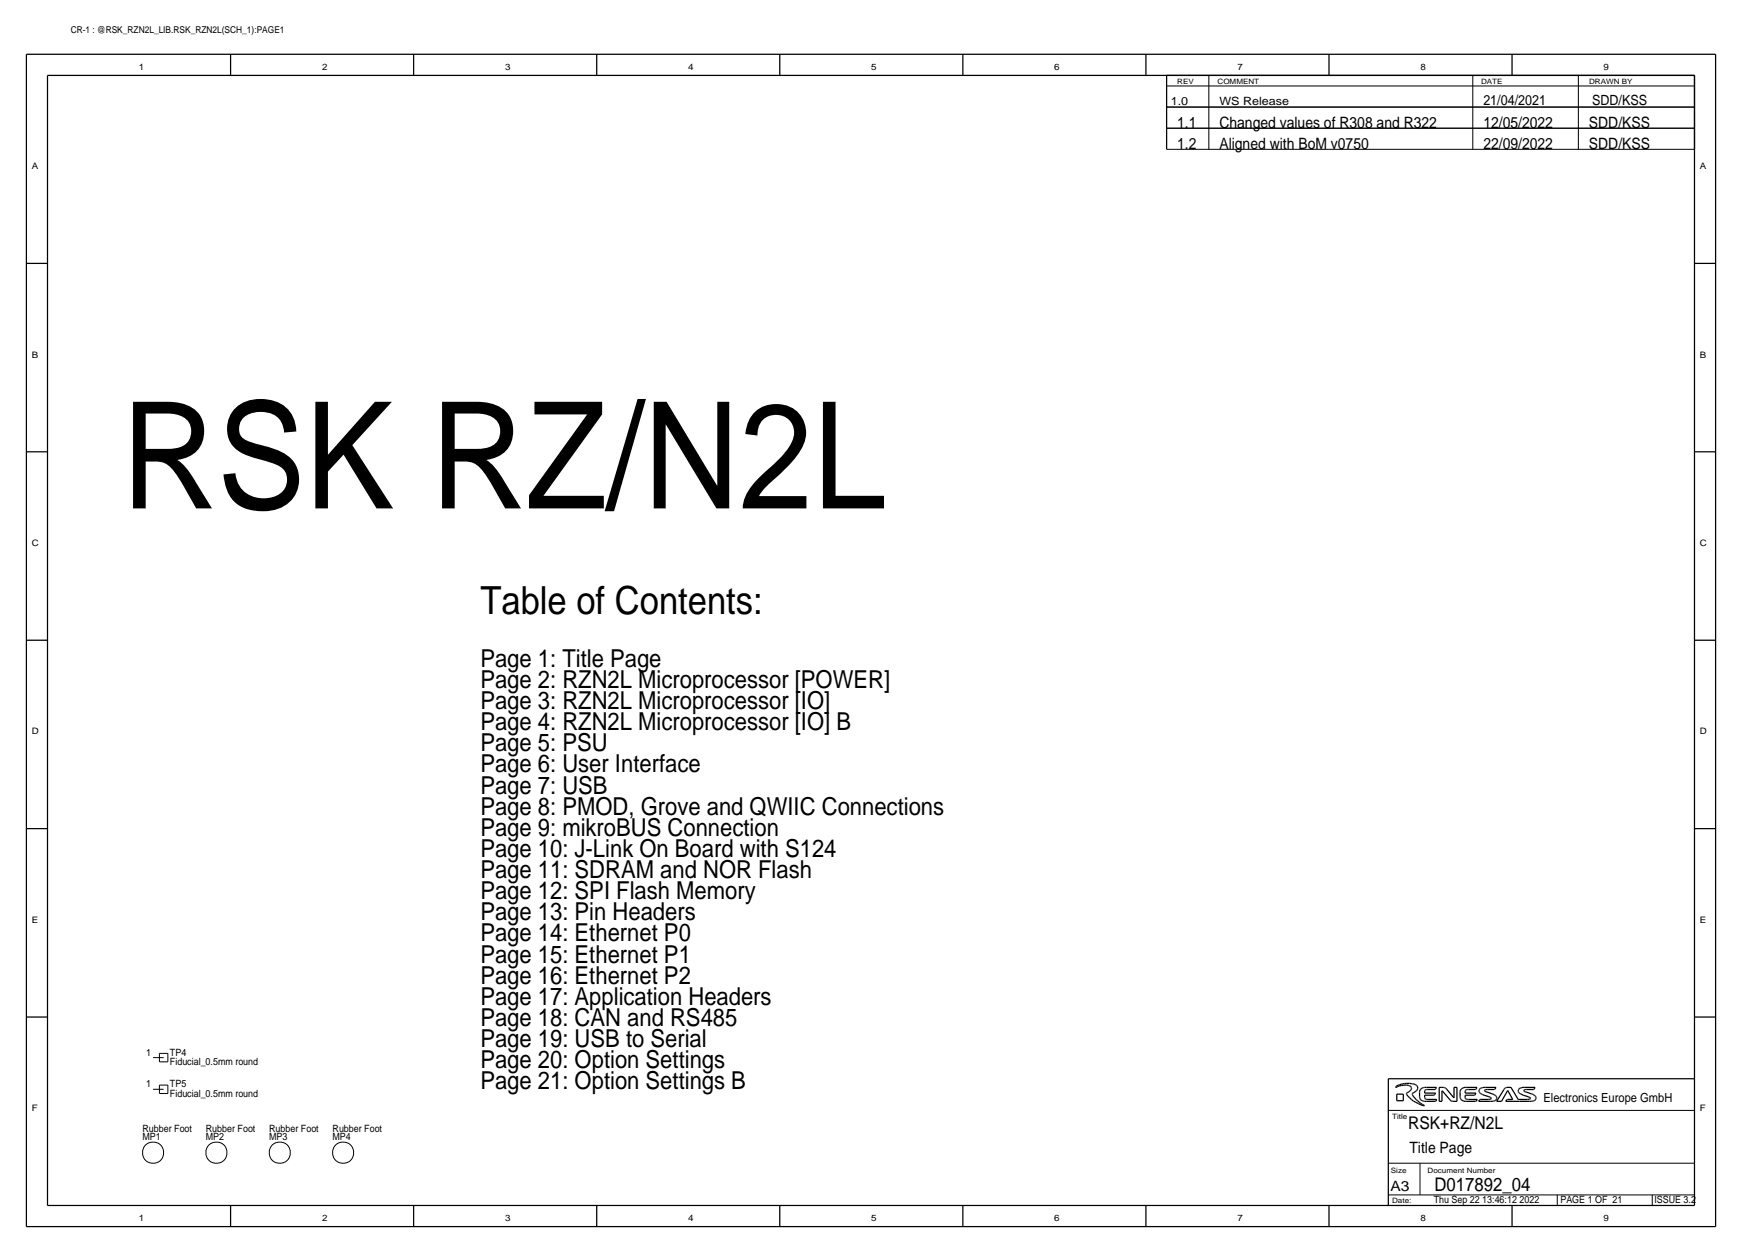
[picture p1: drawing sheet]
<svg xmlns="http://www.w3.org/2000/svg" width="419mm" height="301mm" viewBox="0 0 419 301" stroke-linecap="round" stroke-linejoin="round" font-family="sans-serif">
<g fill="none" stroke="#000" stroke-width=".3">
<path d="M6.3 13.1v281.9zM6.3 13.1h406.4zM11.4 18.1h396.3zM11.4 18.1v271.8zM55.5 13.1v5zM99.5 13.1v5zM143.6 13.1v5zM187.6 13.1v5zM231.6 13.1v5zM275.7 13.1v5zM280.7 18.1v7.7zM280.7 18.1h127z"/>
<path d="M319.7 13.1v5zM363.8 13.1v5zM407.7 18.1v271.8zM407.7 18.1v7.7zM412.7 13.1v281.9zM280.7 30.8v5.1zM280.7 25.8v5zM407.7 30.8v5.1zM407.7 25.8v5zM6.3 63.3h5.1zM407.7 63.3h5zM6.3 108.7h5.1z"/>
<path d="M407.7 108.7h5zM6.3 154h5.1zM407.7 154h5zM6.3 199.3h5.1zM407.7 199.3h5zM6.3 244.6h5.1zM334 259.4v30.5zM334 259.4h73.7zM407.7 244.6h5zM335.8 261.5h.1M335.8 261.4h.1M335.8 261.4v.1z"/>
<path d="M335.8 261.6h.1M335.9 261.2h.1M335.8 261.3h.1M335.9 261.5h.1M335.9 261.5l.3-.2zM336 261.2l.3-.2zM336 263.1h1.6zM336 264.7h1.6zM336 263.1v1.6zM336.2 261.3l.5-.1zM336.3 261l.5-.1zM336.7 261.2l.4-.1z"/>
<path d="M336.8 260.9l.3-.1zM337.1 260.8l.4-.1zM337.1 261.1l.5-.1zM337.5 260.7l.4-.1zM337.6 261h.4zM337.6 263.1v1.6zM337.9 260.6h.4zM338 261h.4zM338.3 260.6h.4zM338.4 262.9h.1M338.4 263h.1M338.4 263v.1z"/>
<path d="M338.4 263.1l.1 .2zM338.4 261h.4zM338.5 262.8h.1M338.5 263.3l.2 .4zM338.6 262.8l.3-.2zM338.7 260.6h.4zM338.7 263.7l.4 .3zM338.8 261l.2 .1zM338.9 262.6l.2-.2zM339 261.1l.1 .1zM339.1 260.6h.4zM339.1 261.2h.2z"/>
<path d="M339.1 262.4l.2-.1zM339.1 264l.4 .4zM339.3 261.2l.1 .1zM339.3 262.3l.1-.1zM339.4 261.3l.1 .2zM339.5 260.6l.3 .1zM339.5 261.6h.1M339.6 261.7h.1M339.5 262l-.1 .2zM339.5 264.4l.6 .4zM339.6 261.7v.1zM339.6 261.8l-.1 .2z"/>
<path d="M339.8 263.1h.1M339.8 260.7h.4zM339.8 263.2l.1 .3zM339.8 263h.1M339.8 262.9h.1M339.8 262.9l.2-.1zM339.9 263.5l.3 .3zM340 262.8l.2-.1zM340.1 264.8l.6 .3zM340.2 260.7l.2 .1zM340.2 263.8l.2 .3zM340.2 262.7l.3-.1z"/>
<path d="M340.4 260.8l.2 .1zM340.4 264.1l.3 .4zM340.6 260.9l.2 .2zM340.6 262.4l-.1 .2zM340.6 262.4l.2-.1zM340.7 265.1l.6 .3zM340.7 264.5l.4 .2zM340.8 261.1l.2 .1zM341 261.2l.1 .2zM341 262.1l-.2 .2zM341.1 264.7l.3 .4zM341.1 261.9l-.1 .2z"/>
<path d="M341.1 261.7v.2zM341.1 261.4v.3zM341.3 265.4l.6 .3zM341.4 265.1l.4 .3zM341.5 264l.1 .2zM341.5 263.7v.3zM341.5 262.7v1zM341.5 262.4v.3zM341.6 264.2l.2 .3zM341.6 262.2l-.1 .2zM341.8 264.5l.1 .1zM341.8 262l-.2 .2z"/>
<path d="M341.8 265.4l.4 .2zM341.9 265.7l.6 .2zM341.9 264.6l.3 .1zM341.9 261.8l-.1 .2zM341.9 261.8l.3-.1zM342.2 264.7l.2 .1zM342.2 261.7l.2-.1zM342.2 265.6l.5 .3zM342.4 264.8l.3 .1zM342.4 261.6l.3-.1zM342.6 265.9h.1M342.7 265.9h.1"/>
<path d="M342.7 262.4v.2zM342.7 262.6v.3zM342.7 262.9h2.7zM342.7 263.4h2.3zM342.7 263.4v.5zM342.7 264h.1M342.7 264l.1 .1zM342.7 264.9h.5zM342.7 261.5h.5zM342.7 262.4h.1M342.8 264.2h.1M342.9 264.3h.1"/>
<path d="M342.8 262.2l.2-.1zM342.8 262.3h.1M343 264.3h.1M343 262.1l.1-.1zM343 264.3l.2 .1zM343.1 262h.2zM343.2 264.4h.1zM343.2 264.9h2.1zM343.2 261.5h2.4zM343.3 262h.2zM343.3 264.4h.2zM343.5 264.4h2.1z"/>
<path d="M343.5 262h1.7zM345 263.4h.1M345.1 263.3h.1M345.2 262h.1M345.3 264.9h.1M345.4 262.9l-.3 .4zM345.4 264.9h.1M345.3 262h.1M345.6 261.5l-.2 .4zM345.6 264.4l-.1 .4zM346.3 261.5h.6zM346.3 261.5v3.4z"/>
<path d="M346.3 264.9h.6zM346.9 261.5h.4zM346.9 262.3v2.6zM347 262.4h.1M347 262.4l1.8 2.1zM347.3 261.5l.2 .1zM347.5 261.6h.1zM347.6 261.6l.1 .1zM347.7 261.7h.1M347.8 261.7l.2 .2zM348 261.9l1.8 2.1zM348.8 264.5l.2 .2z"/>
<path d="M349.1 264.8h.1M349.1 264.8h.1zM349.2 264.8l.3 .1zM349.5 264.9h.3zM349.8 264h.1M349.8 264.9h.7zM349.8 261.5h.7zM349.8 261.5v2.6zM350.5 261.5v3.4zM351.3 264l.1 .2zM351.3 263.7v.3zM351.3 262.7v1z"/>
<path d="M351.3 262.4v.3zM351.4 264.2l.1 .3zM351.4 262.2l-.1 .2zM351.5 264.5l.2 .1zM351.5 262l-.1 .2zM351.7 264.6l.2 .1zM351.7 261.8l-.2 .2zM351.7 261.8l.2-.1zM351.9 261.7l.3-.1zM351.9 264.7l.3 .1zM352.2 264.8l.3 .1zM352.2 261.6l.3-.1z"/>
<path d="M352.5 262.4v.2zM352.5 262.6v.3zM352.5 262.9h2.6zM352.5 263.4h2.2zM352.5 263.4v.5zM352.5 264h.1M352.5 264v.1zM352.6 264.2h.1M352.5 264.9h.4zM352.5 261.5h.4zM352.5 262.4h.1M352.7 264.3h.1"/>
<path d="M352.6 262.3h.1M352.8 264.3h.1M352.7 262.1l.2-.1zM352.7 262.1l-.1 .1zM352.8 264.3l.1 .1zM352.9 262h.1zM352.9 264.4h.2zM352.9 264.9h2.1zM352.9 261.5h2.4zM353 262h.3zM353.1 264.4h.2zM353.3 264.4h2.1z"/>
<path d="M353.3 262h1.7zM354.7 263.4h.1M354.8 263.3h.1M355 262h.1M355 264.9h.1M355.1 262.9l-.2 .4zM355.1 264.9h.1M355.1 262h.1M355.3 261.5l-.2 .4zM355.4 264.4l-.2 .4zM355.8 264.9h2.7zM355.8 262.5h.1"/>
<path d="M355.8 262.4h.1M355.9 262.6l.1 .1zM355.9 262.2l-.1 .2zM355.9 262v.2zM355.9 262l.2-.1zM356 262.7l.1 .1zM356 264.5l-.2 .4zM356.1 264.5h.1M356.1 262.8l.1 .2zM356.1 264.4h.1M356.1 264.4h2zM356.2 261.7l-.1 .2z"/>
<path d="M356.2 261.7h.2zM356.2 263l.2 .1zM356.4 263.1l.3 .1zM356.4 261.7l.3-.1zM356.7 263.2l.4 .2zM356.7 261.6l.3-.1zM357 261.5h.4zM357.1 263.4l1.1 .4zM357.2 262.3h.1M357.2 262.4h.1M357.2 262.4l.1 .1zM357.2 262.1h.1"/>
<path d="M357.2 262.2h.1M357.3 262.1h.1M357.3 262.5l.2 .1zM357.4 261.5h2.5zM357.4 262h.1M357.5 262h.3zM357.5 262.6h.3zM357.8 262.6l1.1 .4zM357.8 262h1.7zM358.1 264.4h.3zM358.2 263.8l.2 .1zM358.4 264.4h.2z"/>
<path d="M358.4 263.9l.2 .1zM358.5 264.9h.5zM358.6 264h.1M358.7 264.3h.1M358.7 264l.1 .2zM358.8 264.2h.1M358.9 263l.4 .1zM359 264.9l.3-.1zM359.3 263.1l.2 .2zM359.3 264.8h.3zM359.5 262h.1M359.5 263.3l.3 .1z"/>
<path d="M359.6 264.8l.2-.1zM359.6 262l.1-.1zM359.8 263.4l.1 .2zM359.8 264.7l.1-.2zM359.9 261.5l-.2 .4zM359.9 263.6l.1 .1zM360 263.7l.1 .1zM360 264.4l-.1 .1zM360.1 264.9h1.1zM360.1 263.8v.2zM360.1 264.2l-.1 .2zM360.1 264.1h.1"/>
<path d="M360.1 264.1v.1zM361.8 262.1l-1.7 2.8zM361.9 261.9l-.1 .2zM361.9 261.8h.1M361.9 261.8l.2-.1zM362.2 261.6l-.1 .1zM362.3 261.6h.1M362.3 264.9h3.3zM362.3 261.6l.2-.1zM362.5 264.5l-.2 .4zM362.6 264.5h.1M362.5 261.5h.3z"/>
<path d="M362.7 264.4h.1M362.7 264.4h1.2zM362.7 262.4l-1.5 2.5zM362.7 262.3h.1M362.7 262.4h.1M362.8 262.3l1.1 2.1zM362.8 261.5h.7zM363.5 261.5l1.8 2.9zM365.3 264.4h2.2zM365.3 262.4h.1M365.3 262.6l.1 .1zM365.3 262.5h.1"/>
<path d="M365.3 262.2v.2zM365.4 262.7l.1 .1zM365.4 262l-.1 .2zM365.5 261.9l-.1 .1zM365.5 261.9l.1-.2zM365.5 262.8l.2 .2zM365.6 264.9h2.4zM365.6 261.7h.3zM365.7 263l.2 .1zM365.9 263.1l.3 .1zM365.9 261.7l.2-.1zM366.1 261.6l.3-.1z"/>
<path d="M366.2 263.2l.3 .2zM366.4 261.5h.4zM366.5 263.4l1.1 .4zM366.6 262.3h.1M366.6 262.4h.1M366.6 262.4l.1 .1zM366.7 262.1h.1M366.6 262.2h.1M366.7 262.1l.2-.1zM366.7 262.5l.2 .1zM366.8 261.5h2.5zM366.9 262h.4z"/>
<path d="M366.9 262.6h.3zM367.2 262.6l1.2 .4zM367.3 262h1.7zM367.5 264.4h.4zM367.6 263.8l.3 .1zM367.9 264.4l.2-.1zM367.9 263.9l.2 .1zM368 264.9h.4zM368.1 264.3h.1M368.1 264h.1M368.2 264.2h.1M368.2 264v.2z"/>
<path d="M368.4 263l.3 .1zM368.4 264.9l.3-.1zM368.7 263.1l.3 .2zM368.7 264.8h.3zM369 263.3l.2 .1zM369 264.8l.2-.1zM369 262h.1M369.1 262h.1M369.2 263.4l.1 .2zM369.3 263.6l.2 .1zM369.3 261.5l-.2 .4zM369.4 264.5l-.2 .2z"/>
<path d="M369.5 263.8h.1M369.5 264.4l-.1 .1zM369.5 263.8v.2zM369.6 264.1h.1M369.5 264.2v.2zM369.6 264.1l-.1 .1zM6.3 295h406.4zM11.4 289.9h396.3zM55.5 289.9v5.1zM99.5 289.9v5.1zM143.6 289.9v5.1zM187.6 289.9v5.1z"/>
<path d="M231.6 289.9v5.1zM275.7 289.9v5.1zM319.7 289.9v5.1zM363.8 289.9v5.1z"/>
</g>
<g fill="none" stroke="#000" stroke-width=".24">
<path d="M290.8 18.1v7.7zM354.3 18.1v7.7zM379.7 18.1v7.7zM280.7 35.9h127zM280.7 30.8h127zM280.7 25.8h127zM280.7 20.7h127zM290.8 30.8v5.1zM290.8 25.8v5zM354.3 30.8v5.1zM354.3 25.8v5zM379.7 30.8v5.1z"/>
<path d="M379.7 25.8v5zM36.8 254.4h2.6zM38.4 255.4h2zM38.4 253.3h2zM38.4 253.3v2.1zM40.4 253.3v2.1zM36.8 262h2.6zM38.4 263h2zM38.4 261h2zM38.4 261v2zM40.4 261v2zM334 267.1h73.7z"/>
<path d="M334 279.8h73.7zM341.6 279.8v7.6zM334 287.4h73.7zM374.6 287.4v2.5zM397.5 287.4v2.5z"/>
<circle cx="36.8" cy="277.2" r="2.56"/>
<circle cx="52.1" cy="277.2" r="2.56"/>
<circle cx="67.3" cy="277.2" r="2.56"/>
<circle cx="82.5" cy="277.2" r="2.56"/>
</g>
<text font-size="35.7" x="29.2" y="122.3">RSK RZ/N2L</text>
<text font-size="9.3" x="115.6" y="147.7">Table of Contents:</text>
<g font-size="5.9">
<text x="115.6" y="160.4">Page 1: Title Page</text>
<text x="115.6" y="165.5">Page 2: RZN2L Microprocessor [POWER]</text>
<text x="115.6" y="170.5">Page 3: RZN2L Microprocessor [IO]</text>
<text x="115.6" y="175.6">Page 4: RZN2L Microprocessor [IO] B</text>
<text x="115.6" y="185.8">Page 6: User Interface</text>
<text x="115.6" y="180.7">Page 5: PSU</text>
<text x="115.6" y="190.9">Page 7: USB</text>
<text x="115.6" y="195.9">Page 8: PMOD, Grove and QWIIC Connections</text>
<text x="115.6" y="201">Page 9: mikroBUS Connection</text>
<text x="115.6" y="206.1">Page 10: J-Link On Board with S124</text>
<text x="115.6" y="211.2">Page 11: SDRAM and NOR Flash</text>
<text x="115.6" y="216.3">Page 12: SPI Flash Memory</text>
<text x="115.6" y="221.3">Page 13: Pin Headers</text>
<text x="115.6" y="226.4">Page 14: Ethernet P0</text>
<text x="115.6" y="231.5">Page 15: Ethernet P1</text>
<text x="115.6" y="236.6">Page 16: Ethernet P2</text>
<text x="115.6" y="241.7">Page 17: Application Headers</text>
<text x="115.6" y="246.7">Page 18: CAN and RS485</text>
<text x="115.6" y="251.8">Page 19: USB to Serial</text>
<text x="115.6" y="256.9">Page 20: Option Settings</text>
<text x="115.6" y="262">Page 21: Option Settings B</text>
</g>
<text font-size="4.5" x="345.1" y="286.4">D017892_04</text>
<text font-size="4.2" x="338.8" y="271.6">RSK+RZ/N2L</text>
<g font-size="3.8">
<text x="283.2" y="30.8">1.1</text>
<text x="283.2" y="35.9">1.2</text>
<text x="293.4" y="35.9">Aligned with BoM v0750</text>
<text x="293.4" y="30.8">Changed values of R308 and R322</text>
<text x="356.9" y="35.9">22/09/2022</text>
<text x="356.9" y="30.8">12/05/2022</text>
<text x="382.3" y="30.8">SDD/KSS</text>
<text x="382.3" y="35.9">SDD/KSS</text>
<text x="339.1" y="277.2">Title Page</text>
</g>
<g font-size="3.4">
<text x="356.9" y="25.2">21/04/2021</text>
<text x="383" y="25.2">SDD/KSS</text>
<text x="334.5" y="286.4">A3</text>
</g>
<text font-size="3" x="371.3" y="265">Electronics Europe GmbH</text>
<g font-size="2.7">
<text x="281.7" y="25.2">1.0</text>
<text x="293.4" y="25.2">WS Release</text>
</g>
<g font-size="2.4">
<text x="35.1" y="253.8">1</text>
<text x="40.9" y="253.8">TP4</text>
<text x="40.9" y="256.1">Fiducial_0.5mm round</text>
<text x="35.1" y="261.5">1</text>
<text x="40.9" y="261.5">TP5</text>
<text x="40.9" y="263.8">Fiducial_0.5mm round</text>
<text x="34.3" y="274.2">MP1</text>
<text x="34.3" y="272.1">Rubber Foot</text>
<text x="49.5" y="274.2">MP2</text>
<text x="49.5" y="272.1">Rubber Foot</text>
<text x="64.8" y="274.2">MP3</text>
<text x="64.8" y="272.1">Rubber Foot</text>
<text x="80" y="274.2">MP4</text>
<text x="80" y="272.1">Rubber Foot</text>
<text x="344.9" y="289.4">Thu Sep 22 13:46:12 2022</text>
<text x="375.4" y="289.4">PAGE 1 OF 21</text>
<text x="398" y="289.4">ISSUE 3.2</text>
</g>
<text font-size="2.3" x="17" y="8">CR-1 : @RSK_RZN2L_LIB.RSK_RZN2L(SCH_1):PAGE1</text>
<g font-size="2.1">
<text x="33.4" y="16.9">1</text>
<text x="77.5" y="16.9">2</text>
<text x="121.5" y="16.9">3</text>
<text x="165.6" y="16.9">4</text>
<text x="209.6" y="16.9">5</text>
<text x="253.6" y="16.9">6</text>
<text x="297.7" y="16.9">7</text>
<text x="341.7" y="16.9">8</text>
<text x="385.8" y="16.9">9</text>
<text x="7.6" y="40.7">A</text>
<text x="408.9" y="40.7">A</text>
<text x="7.6" y="86">B</text>
<text x="408.9" y="86">B</text>
<text x="7.6" y="131.3">C</text>
<text x="408.9" y="131.3">C</text>
<text x="7.6" y="176.6">D</text>
<text x="408.9" y="176.6">D</text>
<text x="7.6" y="221.9">E</text>
<text x="408.9" y="221.9">E</text>
<text x="7.6" y="267.3">F</text>
<text x="408.9" y="267.3">F</text>
<text x="33.4" y="293.7">1</text>
<text x="77.5" y="293.7">2</text>
<text x="121.5" y="293.7">3</text>
<text x="165.6" y="293.7">4</text>
<text x="209.6" y="293.7">5</text>
<text x="253.6" y="293.7">6</text>
<text x="297.7" y="293.7">7</text>
<text x="341.7" y="293.7">8</text>
<text x="385.8" y="293.7">9</text>
</g>
<g font-size="1.8">
<text x="283.2" y="20.1">REV</text>
<text x="292.9" y="20.2">COMMENT</text>
<text x="356.3" y="20.2">DATE</text>
<text x="382.3" y="20.2">DRAWN BY</text>
<text x="334.9" y="269.1">Title</text>
<text x="334.6" y="282.2">Size</text>
<text x="343.5" y="282.2">Document Number</text>
<text x="334.9" y="289.4">Date:</text>
</g>
</svg>
